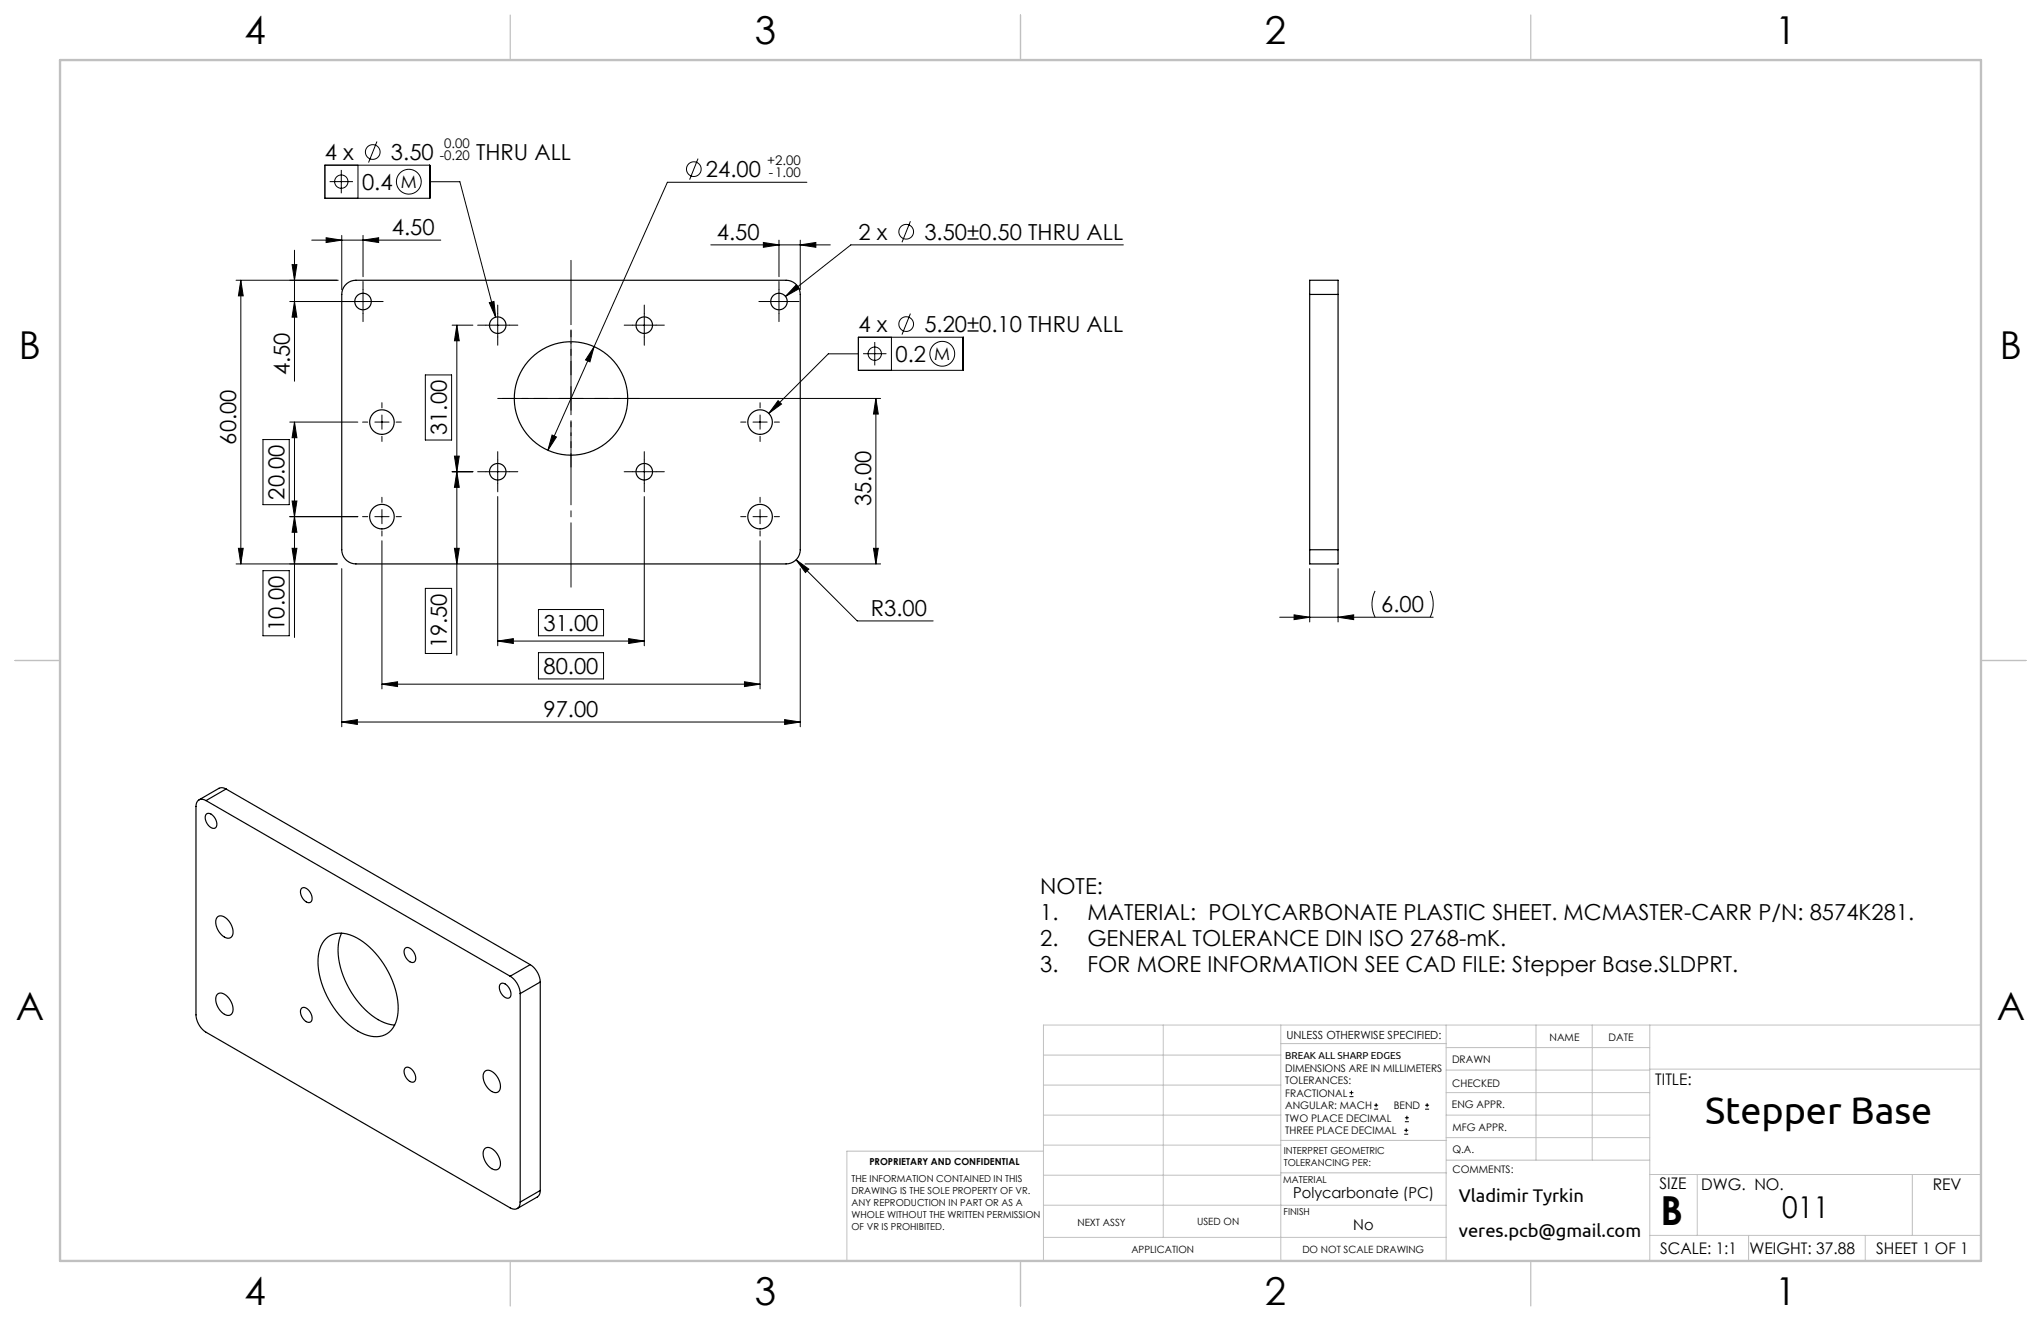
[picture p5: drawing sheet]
<svg xmlns="http://www.w3.org/2000/svg" width="432mm" height="279mm" viewBox="0 0 432 279" stroke-linecap="round" stroke-linejoin="round" font-family="sans-serif">
<g fill="none" stroke="#000" stroke-width=".21">
<path d="M68.7 34.9h22.2v7h-22.2zM69.7 38.4h5M72.2 35.9v5M75.7 34.9v7M79.7 29.9l-1.7 4.5M90.9 38.4h6.4l7.6 28.7M147.7 33.6l-1.8 4.4M170.7 38.6h-29.5l-15.5 34.7M49.9 59.3h21.7M50.9 59.3v60M50.9 59.3l.6 3.3h-1.1zM61.8 56h1l-.5 3.3z"/>
<path d="M62.3 52.9v27.7M66 50.8h27.3M69 50.3l3.3 .5-3.3 .5zM72.3 49.8v11.5M76.8 50.8l3.3-.5v1zM76.8 49.8v8.7M150.4 51.8h25.3M161.5 51.3l3.3 .5-3.3 .5zM164.8 50.8v7.7M169.3 51.8l3.3-.5v1zM169.3 50.8v10.5M192.6 46.8l-1.8 4.4"/>
<path d="M237.7 51.8h-57.7l-13.8 10.9M61.3 63.8h18M62.3 63.8l.5 3.3h-1zM76.8 61.3v5M90 79.3h5.5v13.8h-5.5zM95.7 68.8h4.4M96.7 68.8l.5 3.3h-1.1zM96.7 68.8v69.8M102.8 68.8h5M103.5 64l1-.2 .4 3.3zM105.3 66.3v5M125.7 73.3l-.9 3.2-.9-.4z"/>
<path d="M125.7 73.3l-9.8 21.9M133.8 68.8h5M136.3 66.3v5M162.3 63.8h5M164.8 61.3v5M168.5 60.2l.6 .8-2.9 1.7zM181.6 71.3h22.2v7h-22.2zM181.6 74.8h-6.4l-12.6 12.6M182.6 74.8h4.9M185.1 72.3v5M188.6 71.3v7M192.6 66.3l-1.8 4.5"/>
<path d="M55.6 93h5.6v13.7h-5.6zM61.3 89.3h14.4M62.3 89.3v45.5M62.3 89.3l.5 3.3h-1zM79.3 89.3h3M80.8 87.8v3M95.7 99.8h4.4M96.1 96.5h1.1l-.5 3.3zM96.7 99.8l.5 3.3h-1.1zM102.8 99.8h5M105.3 97.3v5M105.3 84.3h81"/>
<path d="M116.8 92l.9 .4-1.8 2.8zM120.8 81.8v5M133.8 99.8h5M136.3 97.3v5M159.3 89.3h3M160.8 87.8v3M164.6 84.7l.7 .8-2.7 1.9zM185.3 84.3l.5 3.3h-1zM185.3 84.3v35M49.9 119.3h21.5M50.4 116h1.1l-.6 3.3zM61.3 109.3h14.4"/>
<path d="M61.8 116h1l-.5 3.3zM61.8 106h1l-.5 3.3zM62.3 109.3l.5 3.3h-1zM79.3 109.3h3M80.8 107.8v3M80.8 114.4v31.3M96.1 116h1.1l-.5 3.3zM105.3 105v31.6M136.3 105v31.6M159.3 109.3h3M160.8 107.8v3M160.8 114.4v31.3"/>
<path d="M168.4 118.4l13 12.9h16M168.4 118.4l2.7 2-.7 .7zM170.3 119.3h16M184.8 116h1l-.5 3.3zM55.6 120.7h5.6v13.8h-5.6zM72.3 120.3v33.4M90 124.4h5.5v13.8h-5.5zM105.3 135.6h31M105.3 135.6l3.3-.5v1zM113.9 138h13.8v5.6h-13.8zM113.9 128.9h13.8v5.6h-13.8zM133 135.1l3.3 .5-3.3 .5z"/>
<path d="M169.3 120.3v33.4M270.7 130.5h32.5M273.8 130l3.3 .5-3.3 .6zM277.1 120.3v11.2M283.1 130.5l3.3-.5v1.1zM283.1 120.3v11.2M290.9 125a6.2 6.2 0 0 0 0 5.5M302.6 125a6.2 6.2 0 0 1 0 5.5M72.3 152.7l3.3-.5v1zM72.3 152.7h97M80.8 144.7l3.3-.5v1zM80.8 144.7h80"/>
<path d="M157.5 144.2l3.3 .5-3.3 .5zM166 152.2l3.3 .5-3.3 .5zM285.5 231.9h.8M285.5 231.1h.8M285.9 230.7v.8M290.7 234.6h.9M290.7 233.8h.9M291.1 233.3v.9M297.1 239.9h.8M297.1 239.1h.8M297.2 237.3h.9M297.2 236.4h.9"/>
<path d="M297.5 238.6v.9M297.6 236v.8M301.5 234.6h.8M301.5 233.8h.8M301.9 233.3v.9"/>
<circle cx="72.2" cy="38.4" r="1.41"/>
<circle cx="78.9" cy="32.2" r="1.56"/>
<circle cx="86.5" cy="38.4" r="2.62"/>
<circle cx="146.8" cy="35.8" r="1.56"/>
<circle cx="191.7" cy="49" r="1.56"/>
<circle cx="185.1" cy="74.8" r="1.41"/>
<circle cx="191.7" cy="68.5" r="1.56"/>
<circle cx="199.4" cy="74.8" r="2.62"/>
</g>
<path d="M120.8 124.2v-69.1" fill="none" stroke="#000" stroke-width=".21" stroke-dasharray="15.2 1.3 1.3 1.3" stroke-dashoffset="1.6"/>
<g fill="none" stroke="#000" stroke-width=".21" stroke-dasharray="15.2 1.3 1.3 1.3">
<path d="M74.3 63.8h-1.7M76.8 61.3v-1.8M76.8 66.3v1.7M79.3 63.8h1.8M102.8 68.8h-1.7M105.3 66.3v-1.8M105.3 71.3v1.7M107.8 68.8h1.8M133.8 68.8h-1.7M136.3 66.3v-1.8M136.3 71.3v1.7M138.8 68.8h1.8"/>
<path d="M162.3 63.8h-1.7M164.8 61.3v-1.8M164.8 66.3v1.7M167.3 63.8h1.8M77.8 89.3h-1.1M80.8 86.3v-1.1M80.8 92.3v1.1M83.8 89.3h1.1M102.8 99.8h-1.7M105.3 97.3v-1.8M107.8 99.8h1.8M133.8 99.8h-1.7"/>
<path d="M136.3 97.3v-1.8M138.8 99.8h1.8M157.8 89.3h-1.1M160.8 86.3v-1.1M160.8 92.3v1.1M163.8 89.3h1.1M77.8 109.3h-1.1M80.8 106.3v-1.1M80.8 112.3v1.1M83.8 109.3h1.1M105.3 102.3v1.7M136.3 102.3v1.7"/>
<path d="M157.8 109.3h-1.1M160.8 106.3v-1.1M160.8 112.3v1.1M163.8 109.3h1.1"/>
</g>
<path d="M120.8 79.3v-9.5M115.8 84.3h-9.5M120.8 89.3v9.5M125.8 84.3h9.5" fill="none" stroke="#000" stroke-width=".21" stroke-dasharray="15.2 1.3 1.3 1.3" stroke-dashoffset="12.4"/>
<g fill="none" stroke="#c0c0c0" stroke-width=".21">
<path d="M246.1 216.8v44.9M271 216.8v49.9M305.9 216.8v49.9M325 216.8v28.6M336.9 216.8v28.6M349 216.8v49.9M419.1 216.8h-198.3v49.9M220.8 235.9h50.2M220.8 229.5h50.2M220.8 223.2h50.2M271 220.7h34.9M305.9 231.1h43.1"/>
<path d="M305.9 226.3h43.1M305.9 221.6h43.1M305.9 235.9h43.1M349 226.1h70.1M220.8 248.6h50.2M220.8 242.2h50.2M220.8 254.9h50.2M220.8 243.5h-41.6v23.2M271 254.9h34.9M271 248.1h35.1M271 241.2h35.1M305.9 240.6h43.1"/>
<path d="M306.1 245.4h42.9M349 248.4h70.1M359.1 248.4v12.9M404.6 248.4v12.9M220.8 261.7h85.1M349 261.3h70.1M369.9 261.3v5.4M394.6 261.3v5.4"/>
</g>
<path d="M107.9 3.2v9.5M215.9 3.2v9.5M323.8 3.2v9.5M3.2 139.7h9.5M419.1 139.7h9.5M107.9 266.7v9.5M215.9 266.7v9.5M323.8 266.7v9.5" fill="none" stroke="#c0c0c0" stroke-width=".25"/>
<path d="M12.7 12.7h406.4v254h-406.4z" fill="none" stroke="#c0c0c0" stroke-width=".5"/>
<g fill="#000">
<path d="M76.8 50.8l3.3-.5v1zM69 50.3l3.3 .5-3.3 .5zM157.5 144.2l3.3 .5-3.3 .5zM80.8 144.7l3.3-.5v1zM283.1 130.5l3.3-.5v1.1zM273.8 130l3.3 .5-3.3 .6z"/>
<path d="M161.5 51.3l3.3 .5-3.3 .5zM169.3 51.8l3.3-.5v1z"/>
<path d="M62.3 63.8l.5 3.3h-1zM61.8 56h1l-.5 3.3z"/>
<path d="M168.5 60.2l-2.3 2.5 2.9-1.7zM103.5 64l1.4 3.1-.4-3.3zM164.6 84.7l-2 2.7 2.7-1.9z"/>
<path d="M116.8 92l-.9 3.2 1.8-2.8zM125.7 73.3l-1.8 2.8 .9 .4zM168.4 118.4l2 2.7 .7-.7z"/>
<path d="M50.4 116h1.1l-.6 3.3zM50.9 59.3l.6 3.3h-1.1zM61.8 106h1l-.5 3.3zM62.3 89.3l.5 3.3h-1z"/>
<path d="M62.3 109.3l.5 3.3h-1zM61.8 116h1l-.5 3.3zM96.7 68.8l.5 3.3h-1.1zM96.1 96.5h1.1l-.5 3.3zM185.3 84.3l.5 3.3h-1zM184.8 116h1l-.5 3.3zM96.7 99.8l.5 3.3h-1.1zM96.1 116h1.1l-.5 3.3z"/>
<path d="M105.3 135.6l3.3-.5v1zM133 135.1l3.3 .5-3.3 .5z"/>
<path d="M166 152.2l3.3 .5-3.3 .5zM72.3 152.7l3.3-.5v1z"/>
</g>
<g fill="none" stroke="#000" stroke-width=".25">
<path d="M73.4 60a3 3 0 0 1 1.9-.7h91a3 3 0 0 1 3 3v54a3 3 0 0 1-3 3h-91a3 3 0 0 1-3-3v-54a3 3 0 0 1 1.1-2.3zM277.1 62.3v-3h6v3M277.1 62.3h6M277.1 62.3v54M283.1 62.3v54M277.1 116.3v3h6v-3M277.1 116.3h6M43.6 169.3a1.29 1.29 0 0 0-1.5-.1 1.29 1.29 0 0 0-.6 1.4v44a4.7 4.7 0 0 0 2.1 3.7l64.3 37.2a1.29 1.29 0 0 0 1.5 .1 1.29 1.29 0 0 0 .7-1.4M43.6 169.3l64.3 37.2M43.7 172.1a1.53 1.53 0 0 1 1.9 1.1 1.24 1.24 0 0 1-.3 2 2.18 2.18 0 0 1-1.6-3.1zM47.8 166.9l-.7-.3-.6 .1-4.4 2.5M47.8 166.9l-4.2 2.4"/>
<path d="M47.8 166.9l64.4 37.1M46.1 193.9a1.82 1.82 0 0 1 2.3 .9 2.79 2.79 0 0 1 .5 3.5 1.82 1.82 0 0 1-2.3-.9 2.78 2.78 0 0 1-.5-3.5zM63.8 187.9a1.33 1.33 0 0 1 1.8 .9 1.42 1.42 0 0 1-.1 2.1 2.18 2.18 0 0 1-1.7-3zM68.9 198.6a5 5 0 0 1 5.8-.6 18.2 18.2 0 0 1 9.5 16.2 5 5 0 0 1-3.9 5 9 9 0 0 1-7.3-3.2 18.3 18.3 0 0 1-5.6-13.9l.5-2zM72.3 197.4a11.6 11.6 0 0 0 .3 9 17.6 17.6 0 0 0 8.8 9.9l2.1 .5M46.1 210.2a1.82 1.82 0 0 1 2.3 .9 2.79 2.79 0 0 1 .5 3.5 1.82 1.82 0 0 1-2.3-.9 2.78 2.78 0 0 1-.5-3.5zM63.8 213.3a1.33 1.33 0 0 1 1.8 .8 1.42 1.42 0 0 1-.1 2.1 2.18 2.18 0 0 1-1.7-2.9zM85.7 200.6a1.33 1.33 0 0 1 1.9 .8 1.42 1.42 0 0 1-.1 2.2 2.18 2.18 0 0 1-1.8-3zM105.9 208.1a1.53 1.53 0 0 1 1.9 1.1 1.24 1.24 0 0 1-.3 1.9 2.18 2.18 0 0 1-1.6-3zM107.9 206.5a4.7 4.7 0 0 1 2.2 3.7M110.1 210.2v44M112.2 204a4.7 4.7 0 0 1 2.1 3.7"/>
<path d="M112.2 204l-4.3 2.5M114.3 207.7l-4.2 2.5M114.3 207.7v44.1M85.7 225.9a1.33 1.33 0 0 1 1.9 .9 1.42 1.42 0 0 1-.1 2.1 2.18 2.18 0 0 1-1.8-3zM102.6 226.6a1.82 1.82 0 0 1 2.4 .8 2.79 2.79 0 0 1 .5 3.5 1.82 1.82 0 0 1-2.4-.9 2.79 2.79 0 0 1-.5-3.4zM102.6 242.9a1.82 1.82 0 0 1 2.4 .9 2.79 2.79 0 0 1 .5 3.4 1.82 1.82 0 0 1-2.4-.8 2.79 2.79 0 0 1-.5-3.5zM114.3 251.8l-.1 .8-.4 .5-4.4 2.5M114.3 251.8l-4.2 2.4"/>
<circle cx="76.8" cy="63.8" r="1.75"/>
<circle cx="105.3" cy="68.8" r="1.75"/>
<circle cx="136.3" cy="68.8" r="1.75"/>
<circle cx="164.8" cy="63.8" r="1.75"/>
<circle cx="80.8" cy="89.3" r="2.6"/>
<circle cx="105.3" cy="99.8" r="1.75"/>
<circle cx="120.8" cy="84.3" r="12"/>
<circle cx="136.3" cy="99.8" r="1.75"/>
<circle cx="160.8" cy="89.3" r="2.6"/>
<circle cx="80.8" cy="109.3" r="2.6"/>
<circle cx="160.8" cy="109.3" r="2.6"/>
</g>
<text font-size="8.5" x="351.3" y="259">B</text>
<text font-size="8.2" x="360.7" y="237.7">Stepper Base</text>
<g font-size="8.1">
<text x="51.7" y="9.3">4</text>
<text x="159.7" y="9.3">3</text>
<text x="267.6" y="9.3">2</text>
<text x="375.6" y="9.3">1</text>
<text x="4" y="76">B</text>
<text x="423.1" y="76">B</text>
<text x="3.3" y="215.7">A</text>
<text x="422.4" y="215.7">A</text>
<text x="51.7" y="276">4</text>
<text x="159.7" y="276">3</text>
<text x="267.6" y="276">2</text>
<text x="375.6" y="276">1</text>
</g>
<text font-size="6.3" x="377" y="257.6">011</text>
<g font-size="4.7">
<text x="68.7" y="33.9">4 x</text>
<text x="82.7" y="33.9">3.50</text>
<text x="100.7" y="33.9">THRU ALL</text>
<text x="76.6" y="40.2">0.4</text>
<text x="149.4" y="37.5">24.00</text>
<text x="82.9" y="49.8">4.50</text>
<text x="151.7" y="50.8">4.50</text>
<text x="181.6" y="50.7">2 x</text>
<text x="195.6" y="50.7">3.50±0.50 THRU ALL</text>
<text x="181.6" y="70.3">4 x</text>
<text x="195.6" y="70.3">5.20±0.10 THRU ALL</text>
<text x="189.5" y="76.6">0.2</text>
<text x="61.3" y="79.3" transform="rotate(-90 61.3 79.3)">4.50</text>
<text x="49.9" y="94" transform="rotate(-90 49.9 94)">60.00</text>
<text x="94.5" y="92" transform="rotate(-90 94.5 92)">31.00</text>
<text x="60.2" y="105.7" transform="rotate(-90 60.2 105.7)">20.00</text>
<text x="184.3" y="107" transform="rotate(-90 184.3 107)">35.00</text>
<text x="184.2" y="130.3">R3.00</text>
<text x="292.2" y="129.5">6.00</text>
<text x="60.2" y="133.4" transform="rotate(-90 60.2 133.4)">10.00</text>
<text x="94.5" y="137.1" transform="rotate(-90 94.5 137.1)">19.50</text>
<text x="115" y="133.5">31.00</text>
<text x="115" y="142.6">80.00</text>
<text x="115" y="151.7">97.00</text>
<text x="220.1" y="189.2">NOTE:</text>
<text x="220.1" y="194.7">1.</text>
<text x="230.1" y="194.7">MATERIAL: POLYCARBONATE PLASTIC SHEET. MCMASTER-CARR P/N: 8574K281.</text>
<text x="220.1" y="200.2">2.</text>
<text x="230.1" y="200.2">GENERAL TOLERANCE DIN ISO 2768-mK.</text>
<text x="220.1" y="205.7">3.</text>
<text x="230.1" y="205.7">FOR MORE INFORMATION SEE CAD FILE: Stepper Base.SLDPRT.</text>
</g>
<g font-size="3.9">
<text x="308.6" y="254.3">Vladimir Tyrkin</text>
<text x="308.6" y="261.6">veres.pcb@gmail.com</text>
</g>
<g font-size="3.7">
<text x="84.8" y="39.7">M</text>
<text x="197.7" y="76.1">M</text>
</g>
<g font-size="3.4">
<text x="350.2" y="229.5">TITLE:</text>
<text x="351.1" y="251.6">SIZE</text>
<text x="359.9" y="251.6">DWG. NO.</text>
<text x="408.9" y="251.7">REV</text>
<text x="351.2" y="265.2">SCALE: 1:1</text>
<text x="370.1" y="265.3">WEIGHT: 37.88</text>
<text x="396.9" y="265.2">SHEET 1 OF 1</text>
</g>
<g font-size="3.2">
<text x="273.6" y="253.3">Polycarbonate (PC)</text>
<text x="286.3" y="260.1">No</text>
</g>
<g font-size="2.8">
<text x="93.1" y="33.9">-0.20</text>
<text x="94" y="31.2">0.00</text>
<text x="162.3" y="34.8">+2.00</text>
<text x="162.7" y="37.5">-1.00</text>
</g>
<text font-size="2.4" x="272.2" y="219.7">UNLESS OTHERWISE SPECIFIED:</text>
<g font-size="2.2">
<text x="327.8" y="220.1">NAME</text>
<text x="340.3" y="220.2">DATE</text>
<text x="271.9" y="226.6">DIMENSIONS ARE IN MILLIMETERS</text>
<text x="307.2" y="224.9">DRAWN</text>
<text x="271.9" y="229.3">TOLERANCES:</text>
<text x="271.9" y="231.9">FRACTIONAL</text>
<text x="307.3" y="229.8">CHECKED</text>
<text x="271.9" y="234.6">ANGULAR: MACH</text>
<text x="271.9" y="237.2">TWO PLACE DECIMAL</text>
<text x="271.9" y="239.9">THREE PLACE DECIMAL</text>
<text x="294.9" y="234.6">BEND</text>
<text x="307.2" y="234.5">ENG APPR.</text>
<text x="307.3" y="239.2">MFG APPR.</text>
<text x="307.3" y="243.9">Q.A.</text>
<text x="307.3" y="248.1">COMMENTS:</text>
</g>
<g font-size="2.1">
<text x="271.9" y="224.1">BREAK ALL SHARP EDGES</text>
<text x="227.9" y="259.2">NEXT ASSY</text>
<text x="253.3" y="259.2">USED ON</text>
<text x="239.3" y="265">APPLICATION</text>
<text x="275.5" y="265.1">DO NOT SCALE DRAWING</text>
</g>
<g font-size="2">
<text x="271.6" y="244.1">INTERPRET GEOMETRIC</text>
<text x="180.2" y="250">THE INFORMATION CONTAINED IN THIS</text>
<text x="183.9" y="246.4">PROPRIETARY AND CONFIDENTIAL</text>
<text x="271.5" y="250.2">MATERIAL</text>
<text x="271.6" y="246.6">TOLERANCING PER:</text>
<text x="180.2" y="252.5">DRAWING IS THE SOLE PROPERTY OF VR.</text>
<text x="180.2" y="255.1">ANY REPRODUCTION IN PART OR AS A</text>
<text x="180.2" y="257.6">WHOLE WITHOUT THE WRITTEN PERMISSION</text>
<text x="271.5" y="257">FINISH</text>
<text x="180.2" y="260.1">OF VR IS PROHIBITED.</text>
</g>
</svg>
